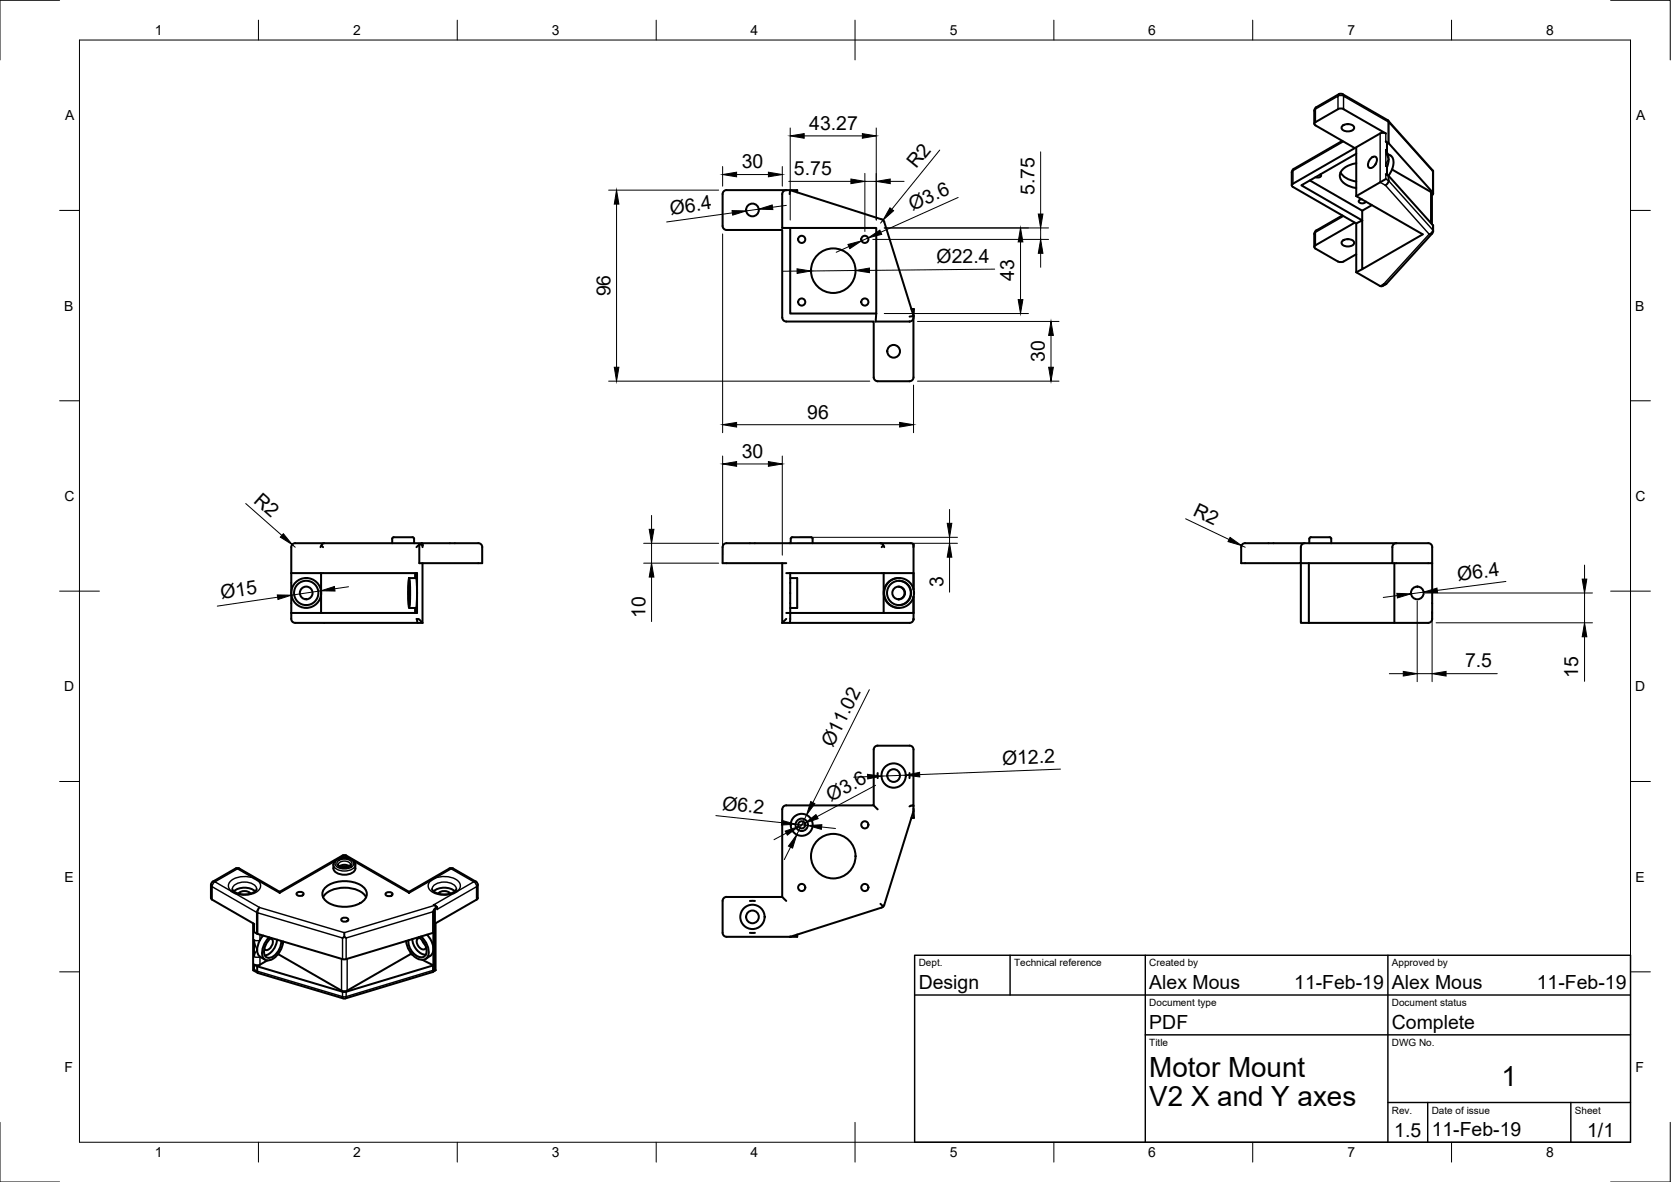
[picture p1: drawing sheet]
<svg xmlns="http://www.w3.org/2000/svg" width="420mm" height="297mm" viewBox="0 0 420 297" stroke-linecap="round" stroke-linejoin="round" font-family="sans-serif">
<!-- layer: Visible -->
<g fill="none" stroke="#000" stroke-width=".51">
<path d="M330.5 27.8v3.3M330.5 27.8l.1-.5 .4-.3 6.1-3.5 .5 .2 11.2 6.4M336.4 27.4l.7-.2 .7 .2M336.4 27.4l-5.6 3.3-.3 .2v.4l10.2 5.9-15.6 9M337.5 31.7a2.08 2.08 0 0 1 3 .3 1.38 1.38 0 0 1-1.8 1 .96 .96 0 0 1-1.1-.3 .96 .96 0 0 1-.1-1zM337.5 35.4l-12.4 7.2-.3 .7v3.3M337.8 27.4l10.6 6.1M338.8 31.2h.2M341 38.6l-13.8 8 15.3 8.8-1.5 .7v12.3M344.7 39.8a.82 .82 0 0 1 1.5 0 2.08 2.08 0 0 1-1.8 2.4 1.38 1.38 0 0 1 0-2.1zM347 33.5l.7-.1 .7 .1M347 33.5l-6 3.5v12.3"/>
<path d="M348.7 36l.1 2.3a4.5 4.5 0 0 1-.1 3.7v1.9M348.8 38.6l.8 .5M348.9 30.1l.2 .2M349 35.9l-.6-.3 .3 .4M349.1 35.9l11.2 12.4-.1 .6M349.1 30.4l11.2 12.5-.1 .1M349.6 39.1a3.2 3.2 0 0 1 .1 4.1l-.6 .9M181.7 56.8a1.01 1.01 0 0 0 1 1h14v22M197.7 47.8h1l23.4 7.6 7.6 24M197.7 47.8a1 1 0 0 0-1 1v8.5h23.6v21.5M197.7 47.8h-15a1.01 1.01 0 0 0-1 1v8M198.7 57.3v21.5h21.6"/>
<path d="M200.4 48.4v-.6h-1.7l-.2 1M325.1 46.2l-.3 .4 .3 .4 15.6 9-10.2 5.8v.5l.3 .2 5.6 3.2M329.4 45.3l13.1 7.6M332 43.8l.2 .2a.98 .98 0 0 1-1.4 .5M337.1 43.3a4.9 4.9 0 0 0 3.9 2.3M337.5 54.2l-6.7 3.9-.3 .7v3.3M341 49.3l16.7 9.6-15.2 8.8v-14.8M341 41a4.2 4.2 0 0 0-4.1 3.2 4.2 4.2 0 0 0 4.1 3.1M342.4 50.1l-.7 .3a.93 .93 0 0 0 .8 .8 .93 .93 0 0 0 .9-.6M345 51.5l-2.5 1.4M346 41.1l-.2 .3M348.4 45l-7.4 4.3"/>
<path d="M348.4 43.8l.7 .4M349.1 44.2v1.5l-.8 .9M349.1 44.2l11.1 12.3M350 42.6l9.8 5.6 .3 .4M360 48.6v7.7M360.1 58.7l-11.5 12.6-.7 .1M360.2 48.9l-.2 .2M360.3 56.5l.1 .3M360.3 42.9v5.7M360.3 56.8v1.2M360.4 58l-.3 .7M196.7 79.8a1.01 1.01 0 0 0 1 1h22v14a1.01 1.01 0 0 0 1 1h8a1.01 1.01 0 0 0 1-1v-14.8"/>
<path d="M220.3 78.8l-.1 2h8.5a1.08 1.08 0 0 0 1-1.4M229.2 77.6l.6 .1-.1 1.7M229.7 79.4l-1 .2M336.4 65.7l.7 .2 .7-.2M337.5 60.6a2.08 2.08 0 0 1 3 .3 1.38 1.38 0 0 1-1.8 1 .96 .96 0 0 1-1.1-.2 .96 .96 0 0 1-.1-1.1zM338.8 60.1h.2M341 68.4l6 3.5h.5l1-.5M341 63.9l-3.2 1.8M342.5 67.7l-1.5 .7M74.2 136.5h31.8M74.2 136.5a1.01 1.01 0 0 0-1 1v18a1 1 0 0 0 1 1h32M80.8 137.1l.4 .4"/>
<path d="M81.5 136.5l-.5 .3-.4 .7M98.6 136.5v-1.1a.95 .95 0 0 1 1.2-.4h3.1a.95 .95 0 0 1 1.2 .4v1.1M105.4 136.9l-.7 .6M105.4 136.9l.6-.2 .2 .4M106 136.5h14.2M106 136.5l.2 .2v.4M106.2 137.1v.4M120.3 136.5a1.01 1.01 0 0 1 1 1l-.1 4h-15.8v-4.6M182.7 136.5h46.3a.63 .63 0 0 1 .7 .3 .63 .63 0 0 1 0 .7M182.7 136.5a1.01 1.01 0 0 0-1 1v4h16M203.9 135h-3.9a.93 .93 0 0 0-1.2 .4v1.1M204 135l.3 .4v1.1"/>
<path d="M221.4 136.5l.4 .2 .3 .4M222.1 137.1l.2 .4M222.1 137.1l-.4 .4M229.7 137.2v11M313.1 136.5h46M313.1 136.5a1.01 1.01 0 0 0-1 1v4h15v-4a1.01 1.01 0 0 1 1-1M329.2 136.5v-1.1a.93 .93 0 0 1 1.2-.4h3.1a.97 .97 0 0 1 1.2 .4v1.1M351.1 136.5a1.01 1.01 0 0 0-1 1v4h-23v15h2M359.1 136.5a1.01 1.01 0 0 1 1 1v4M73.2 144h31.7v10h-31.7M80.7 144v10M102.9 145.3h1.7l.1 .1 .2 4.6-.3 2.8"/>
<path d="M102.9 152.8h1.7M102.9 146l.2 3-.2 3.1-.2-3.1zM102.9 145.3l.2 3.7-.2 3.8-.3-3.8zM104.4 144v1.3M104.4 152.8v1.2M104.7 155.5l.3 1M105 155.5l-.1 .2M105.3 155.5l.9 1M106.2 141.5v15M196.7 141.5v15M197.7 144h32M197.7 154h32"/>
<path d="M197.7 155.5l-1 1M198.7 144v11.7l-.2 .8M198.7 145.3h1.7v7.5h-1.7M222.2 144v10M225.9 147.4a1.6 1.6 0 0 1 1.5 1.6 1.6 1.6 0 0 1-1.5 1.6M226 152.8h.1M226 146a3.1 3.1 0 0 1 3 3 3.1 3.1 0 0 1-3 3.1M226.1 145.3a3.7 3.7 0 0 0-3.9 3.7 3.7 3.7 0 0 0 3.8 3.8M229.7 155.5v.2M229.7 155.7a.98 .98 0 0 1-1 .8h-32M229.7 149.9v5.8M329.1 141.5v15"/>
<path d="M350.1 141.5h10M350.6 141.5v15M360.1 141.5v14a1 1 0 0 1-1 1h-30M220.7 194.3v1.2M228.7 194.3v1.2M83.8 218.2v-.9a2.71 2.71 0 0 1 3.4-1.7l.9 .3a1.72 1.72 0 0 1 1.2 1.4v.9M83.8 218.2a2.44 2.44 0 0 0 2.8 1.6 2.44 2.44 0 0 0 2.8-1.6M85 217.3l.5 .5 .8 .2 1.4-.2 .4-.5M85.3 217.7a2.31 2.31 0 0 1 2.6 0M85.9 217.9l.7-.2 .8 .2M86.1 215l-15.8 9.1-10.3-5.9-.8 .1-5.9 3.4-.3 .7 .2 3.6 10.7 6.2M87.1 215l15.7 9.1"/>
<path d="M87.1 215l-.5-.1-.5 .1M219.7 202.4l1 1M229.7 202.4v-14a.97 .97 0 0 0-1-1h-8a1.01 1.01 0 0 0-1 1v14h-22a.97 .97 0 0 0-1 1v22h-14a.97 .97 0 0 0-1 1v8a1.01 1.01 0 0 0 1 1h17.7v-.5M229.7 202.4v1.5l-7.6 23.9M229.7 202.4l-1 .3M229.7 203.8l.1 1.7-.6 .1M58.2 224l.9 .5M58.4 223.4l.7 .8 2 .6 1.2-.1 1.2-.3 .8-.5 .2-.5M58.8 224a4.4 4.4 0 0 1 5.4 0M60 224.6a2.15 2.15 0 0 1 3 0M63.6 232v11.8l1.2 .7M63.9 220.7l.8 .5"/>
<path d="M63.9 234.3l.9 .4 21.6 6.4 22.6-6.7v8.2M66.2 235.1a5 5 0 0 0-1.3 4.8l.5 .6M67.7 235.5a5.1 5.1 0 0 0-1.6 5.1 1.65 1.65 0 0 0 2.6 .3l1.1-1 .8-1.2 .6-2.1M68 235.9a1.06 1.06 0 0 1 .4 1.7l-.5 .7a.94 .94 0 0 1-1.4 .2M68.2 235.7a4.3 4.3 0 0 0-1.6 4.4 1.61 1.61 0 0 0 2.7-.3l1.1-1.6 .3-1.8M69.7 236.1a4.4 4.4 0 0 1-3.1 4M70 239.7v.1M70 239.8h-.1M70.3 224.1v.3M74.6 224.4l.8-.3a.65 .65 0 0 1 .9 .7l-.9 .4a.65 .65 0 0 1-.8-.8zM81.2 225.5a6.2 6.2 0 0 1 6.4-2.4l.9 .2a4.9 4.9 0 0 1 3.6 2.2M82 222.9a8.2 8.2 0 0 1 9.3 0 2.31 2.31 0 0 1 .9 2.2 2.31 2.31 0 0 1-1.6 1.8 8.4 8.4 0 0 1-8.6-.5 2.17 2.17 0 0 1 0-3.5z"/>
<path d="M85.9 230.9l.8-.3a.65 .65 0 0 1 .8 .7l-.8 .3a.65 .65 0 0 1-.8-.7zM86.6 234.4v.1a.98 .98 0 0 1-.5 1.2M86.6 235.4l.4 .3M97 224.5l.8-.3a.65 .65 0 0 1 .9 .7l-.9 .3a.65 .65 0 0 1-.8-.7zM102.8 224.1l10.2-5.8 .5-.2 .5 .2 5.8 3.4 .3 .7v3.3l-.3 .4M102.8 224.1v.3M103.3 239.4v.3l-16 9.2-.7 .2-.7-.2-15.9-9.1M103.3 239.7l.4 .3M103.7 236a4.1 4.1 0 0 0 3.4 3.9M105.3 235.5a3.8 3.8 0 0 1 1.7 4.6 2.1 2.1 0 0 1-3.2-.7l-.9-1.6-.2-1.5M105.6 235.7l-.4 .1a1.52 1.52 0 0 0 .4 2.4 .9 .9 0 0 0 1.5-.1M105.9 235.3a4.8 4.8 0 0 1 1.7 5.1 1.87 1.87 0 0 1-2.9 .4 5.6 5.6 0 0 1-2.6-4.3"/>
<path d="M106.2 236.3l.7 1.2M107.4 234.9a4.3 4.3 0 0 1 1.1 5l-1.5 1.1M108.6 223.4l.4 .6 .7 .4 1.7 .4 1.1-.1 1.2-.3 .6-.4 .4-.6M109 227.4l.9 .6M109 224a4.4 4.4 0 0 1 5.4 0M109.3 220.7l-.9 .5M109.3 228.4l-.5 .7M109.3 228.4l.6-.4v.5M109.5 232v11.8M110.2 224.6a2.15 2.15 0 0 1 3 0M115 224l-.9 .5M119.8 226.1l-10.5 6v-3.7"/>
<path d="M188.6 234.4h1.2M188.6 226.4h1.2M196.7 225.4l1 1M198.7 235.4h.1M198.9 235.4h-.3M221.4 227.1l.7 .7-23.3 7.6M63.9 243.7l-.3 .1M63.9 242.4l.8 .4M64.7 242.8v1.4l.2 .3 21.6 6.4 22.2-6.6 .3-.3M65.4 240.5l1.3 .7M67.2 241.3l-2.1 1.3-1.1-.2M106.2 241.2l2.8 1.4"/>
<path d="M108.8 243.9l.2 .1M109 242.6l-22.3 6.7-22-6.5M109.1 243.8l-.1 .2M109.2 243.7l.3 .1M109.5 243.8l-.7 .5"/>
<circle cx="189.2" cy="52.8" r="1.6"/>
<circle cx="201.6" cy="60.2" r=".9"/>
<circle cx="201.6" cy="75.9" r=".9"/>
<circle cx="209.5" cy="68" r="5.6"/>
<circle cx="217.5" cy="60.2" r=".9"/>
<circle cx="217.5" cy="75.9" r=".9"/>
<circle cx="224.7" cy="88.3" r="1.6"/>
<circle cx="77" cy="149" r="3.8"/>
<circle cx="77" cy="149" r="1.6"/>
<circle cx="77" cy="149" r="3.1"/>
<circle cx="226" cy="149" r="1.6"/>
<circle cx="226.1" cy="149" r="3"/>
<circle cx="226.1" cy="149" r="3.8"/>
<circle cx="356.4" cy="149" r="1.6"/>
<circle cx="224.7" cy="194.9" r="3.1"/>
<circle cx="224.7" cy="194.9" r="1.6"/>
<circle cx="201.6" cy="207.3" r="1.56"/>
<circle cx="201.6" cy="207.3" r=".9"/>
<circle cx="201.6" cy="207.3" r="2.76"/>
<circle cx="209.5" cy="215.2" r="5.6"/>
<circle cx="217.5" cy="207.3" r=".9"/>
<circle cx="189.2" cy="230.4" r="3.1"/>
<circle cx="189.2" cy="230.4" r="1.6"/>
<circle cx="201.6" cy="223" r=".9"/>
<circle cx="217.5" cy="223" r=".9"/>
</g>
<!-- layer: Visible Narrow -->
<g fill="none" stroke="#000" stroke-width=".36">
<path d="M330.8 27.4l5.6-3.2v3.2M330.8 27.4v3.3M330.8 27.4l-.3 .4M331 26.9l-.2 .5M336.6 23.7l-.2 .4 .7-.1 .7 .1-.2-.4M337.8 27.4v-3.2l11.2 6.4v5.3M337.8 35.6l-12.7 7.3M347 33.5v12.3l1.3 .8 11 12.3-11.4 12.5-.9 .5M348.4 37.6l.4 1.7a1.14 1.14 0 0 1-.1 1.5l-.3 1M348.4 33.5v2.1M348.4 37.6v4.2M348.4 37.6l.3 .4"/>
<path d="M348.9 30.1l.3 .6-.1-.4M349.2 36.1v-5.3l11 12.2v5.4M325.1 42.9l-.3 .4M325.1 42.9v3.3M325.3 42.4l-.2 .5M330.8 58.4v3.2M330.8 58.4l-.3 .4M331 57.9l-.2 .5M337.8 54.3l-7 4.1M348.4 43.8v1.2l.7 .4 11.1 12.4v-1.3M348.4 41.7l.3 .5M359.7 48.2v7.8"/>
<path d="M360.4 58l-.1-.3a1.25 1.25 0 0 1-.9 1.1l.7-.1M59.2 218.3h.5M60.2 218.3h-.5M83.8 217.3a2.44 2.44 0 0 0 2.8 1.6 2.44 2.44 0 0 0 2.8-1.6M84.2 216.5l-13.9 7.9-5.6-3.2M84.5 216.3a3.3 3.3 0 0 1 4.4 .4 1.48 1.48 0 0 1-1.7 1.6l-.6 .1a2.1 2.1 0 0 1-2.4-1.4zM84.9 216.5a2.51 2.51 0 0 1 3.6 .3 1.71 1.71 0 0 1-2.4 1.3 1.1 1.1 0 0 1-1.1-.4 1.1 1.1 0 0 1-.1-1.2zM85 217.3a1.8 1.8 0 0 1 3.2 0M85.5 215.7l1.1-.6 1.1 .6M86.1 215h1M89 216.5l13.8 7.9 5.6-3.2M113 218.3h1"/>
<path d="M53.3 226.1v-3.3l11.2 6.5v5.3M53.5 221.5l.5 .1-.5 .5-.2 .7-.3-.4M54 221.6l5.7-3.3 4.2 2.4a5.7 5.7 0 0 0-6.2 1 1.55 1.55 0 0 0 .5 2.3zM58.4 223.4a3 3 0 0 1 3.8-1.7 2.34 2.34 0 0 1 2.3 1.7M63.9 236.2l.4 1.8a1.08 1.08 0 0 1-.1 1.5l-.3 .9zM63.9 232.2v2.1M64.8 221.2a1.68 1.68 0 0 1 .7 1.7 1.68 1.68 0 0 1-1.2 1.4 6.4 6.4 0 0 1-5.2 .2l6.2 3.6M64.8 234.7v-5.3l21.3 6.3v5.3M65 228.3l.3-.3-.5 1.4-.1-.1a.89 .89 0 0 1 .3-1zM65.4 234.9v1.3l-.7 .2-.7-.2M108.4 221.2a1.68 1.68 0 0 0-.7 1.7 1.68 1.68 0 0 0 1.1 1.4 6.4 6.4 0 0 0 5.3 .2l-5.1 2.9 .3 .1-22.7 6.9-21.3-6.3M108.6 223.4a3 3 0 0 1 3.8-1.7 2.34 2.34 0 0 1 2.4 1.7"/>
<path d="M108.8 234.4v-5.3l-21.8 6.6v5.3M109.2 228.5v15.2l-.1 .1v-15M109.3 220.7l4.2-2.4 5.6 3.3-4.1 2.4a1.68 1.68 0 0 0 .7-1.7 1.68 1.68 0 0 0-1.1-1.3 6.4 6.4 0 0 0-5.3-.3zM109.4 227.5l.3 .5M109.8 227.9l-.1 .1M119.1 221.6l.5 .5 .2 .7 .3-.4M119.6 221.5l-.5 .1M119.8 226.1v-3.3l-9.9 5.7M63.9 242.4v1.3l.8 .4 21.4 6.4M64 240.4l.7 .2 .7-.2v2M85.9 241v7.9M86.1 250.4l.2 .5"/>
<path d="M86.1 249.2v1.3M87 249.2v1.3M87 250.4l-.1 .5M87 250.4h-.9M87.3 241v7.9M108.8 242.6v1.3l-21.8 6.6"/>
</g>
<!-- layer: Border -->
<g fill="none" stroke="#000" stroke-width=".25">
<path d="M15 .1h-15v15M20 10.1h390v276.9h-390zM65 5.1v5M115 5.1v5M165 5.1v5M215 5.1v10M265 5.1v5M315 5.1v5M365 5.1v5M405 .1h15v15M15 52.9h5M410 52.9h5"/>
<path d="M15 100.7h5M410 100.7h5M15 148.6h10M405 148.6h10M15 196.4h5M410 196.4h5M15 244.2h5M410 244.2h5M0 282.1v14.9h15M65 287v5M115 287v5M165 287v5"/>
<path d="M215 282.1v9.9M265 287v5M315 287v5M365 287v5M420 282.1v14.9h-15"/>
</g>
<!-- layer: TitleBlock -->
<path d="M230 240.1h180v46.9h-180zM230 250h180M254 240.1v9.9M288 240.1v46.9M349 240.1v46.9M288 260.1h122M349 277.1h61M359 277.1v9.9M395 277.1v9.9" fill="none" stroke="#000" stroke-width=".36"/>
<!-- layer: Dimensions -->
<g fill="none" stroke="#000" stroke-width=".25">
<path d="M198.7 32.2v23.1M202.2 34.1h14.6M220.3 32.2v23.1M236.3 37.7l-12.1 14.9M261.7 38.2v15.6M153 47.8h27.7M155 51.3v41M181.7 41.9v4.9M181.7 58.8v49.9M184.1 53.5l-16.5 2.3M185.2 43.9h8M190.8 52.6l-3.2 .4"/>
<path d="M196.7 41.9v4.9M197.7 51.6l-3.5 .5M198.3 45.6h15.7M217.5 43.6v14.6M217.5 45.6h2.8M218.3 59.8l-1.7 .7M222 55.3l-.6 .8M222.3 57.3h41.4M223.8 45.6h3.5M240.9 49.6l-19.4 8.8M261.7 57.3v2.9M200.4 68.1l-3.5 .1"/>
<path d="M213.4 62l-3.2 1.4M215.1 68l-11.2 .1M219.5 60.2h44.2M222.3 78.8h36.3M250.1 67.6l-31.5 .4M256.6 60.8v14.5M261.7 63.7v3.5M153 95.8h65.7M229.7 96.8v11.9M230.7 80.8h35.6M230.7 95.8h35.6M264.3 84.3v8"/>
<path d="M181.7 114.6v24.9M185.2 106.7h41M185.2 116.6h8M196.7 114.6v24.9M61.8 126.5l9.1 8M73.5 136.9l.7 .6M161.8 136.5h18.9M163.8 129.5v3.5M163.8 136.5v5M200.5 136.5h40.2M201.2 135h39.5M238.8 128v3.5"/>
<path d="M238.8 135v1.5M298.1 130.4l10.9 5.2M312.2 137.1l.9 .4M69.8 150.1l-15.2 2.2M80.7 148.5l-7.4 1.1M87.6 147.5l-3.4 .5M161.8 141.5h18.9M163.8 145v11.2M238.8 140v8.8M351.3 149.7l-3.5 .4M356.3 151v20.3M357.9 148.8l-3.1 .4"/>
<path d="M358.3 149h42.1M360.1 153.6v17.7M361.1 156.5h39.3M378.7 146.1l-17.3 2.3M398.4 142v3.5M398.4 149v7.5M218.6 173.3l-14.2 28.4M349.3 169.3h3.5M356.3 169.3h3.8M363.6 169.3h12.9M398.4 160v11.2M218.1 195.2l-3.4 .1"/>
<path d="M220.2 197.3l-14.8 7.9M227.8 194.8l-6.1 .2M266.7 193.3l-35.5 1.4M180 205l16.6 1.7M197.7 209.4l-3.1 1.6M198.8 212.9l-1.6 3.1M200 207.1l3.1 .4M202.4 206.9l-1.6 .8M202.8 204.8l-2.5 4.9M206.6 207.8l3.5 .4"/>
</g>
<g fill="#000" stroke="#000" stroke-width=".25">
<path d="M198.7 34.1l3.5-.5v1.1zM216.8 33.6l3.5 .5-3.5 .6zM155 47.8l.6 3.5h-1.1zM184.1 52.9l3.5 .1-3.4 1.1zM181.7 43.9l3.5-.6v1.1zM193.2 43.3l3.5 .6-3.5 .5zM190.8 52.6l3.4-1.1 .1 1.2zM214 45l3.5 .6-3.5 .6zM218.3 59.8l2.9-2 .5 1.1zM223.8 52.2l.9 .8-2.7 2.3zM220.3 45.6l3.5-.6v1.2zM261.1 53.8h1.1l-.5 3.5z"/>
<path d="M200.4 67.5l3.5 .6-3.5 .6zM213.2 61.4l3.4-.9-2.9 2zM215.1 68l3.5-.6v1.1zM256.6 57.3l.6 3.5h-1.2zM256 75.3h1.2l-.6 3.5zM261.7 60.2l.5 3.5h-1.1zM154.5 92.3h1.1l-.6 3.5zM264.3 80.8l.6 3.5h-1.2zM263.7 92.3h1.2l-.6 3.5zM181.7 106.7l3.5-.5v1.1zM181.7 116.6l3.5-.6v1.2zM193.2 116l3.5 .6-3.5 .6z"/>
<path d="M226.2 106.2l3.5 .5-3.5 .6zM71.2 134.1l2.3 2.8-3-1.9zM163.2 133h1.2l-.6 3.5zM238.2 131.5h1.1l-.5 3.5zM309.3 135.1l2.9 2-3.4-1zM69.7 149.5l3.6 .1-3.4 1.1zM80.7 148.5l3.4-1.1 .1 1.1zM163.8 141.5l.6 3.5h-1.2zM238.8 136.5l.5 3.5h-1.1zM351.2 149.1l3.6 .1-3.4 1.1zM357.9 148.8l3.4-1 .2 1.1zM397.8 145.5h1.2l-.6 3.5z"/>
<path d="M352.8 168.7l3.5 .6-3.5 .6zM360.1 169.3l3.5-.6v1.2zM398.4 156.5l.6 3.5h-1.2zM218.1 194.6l3.6 .4-3.5 .8zM227.8 194.8l3.4-.7 .1 1.1zM196.6 206.2l3.4 .9-3.5 .2zM197.4 208.9l3.4-1.2-2.8 2.2zM200.3 209.7l-1 3.4-1.1-.5zM203.9 201.4l1 .6-2.1 2.8zM202.4 206.9l2.8-2.2 .5 1zM203.1 207.5l3.6-.3-.2 1.2z"/>
</g>
<g font-size="7">
<text x="289" y="270.6">Motor Mount</text>
<text x="377.5" y="273">1</text>
<text x="289" y="278.1">V2 X and Y axes</text>
</g>
<g font-size="4.9">
<text x="203.5" y="32.6">43.27</text>
<text x="186.5" y="42.3">30</text>
<text x="199.6" y="44">5.75</text>
<text x="230.4" y="42.6" transform="rotate(-51 230.4 42.6)">R2</text>
<text x="168.7" y="54" transform="rotate(-8 168.7 54)">Ø6.4</text>
<text x="229.4" y="53" transform="rotate(-24 229.4 53)">Ø3.6</text>
<text x="260.1" y="49" transform="rotate(-90 260.1 49)">5.75</text>
<text x="235.5" y="66.1" transform="rotate(-1 235.5 66.1)">Ø22.4</text>
<text x="255" y="70.7" transform="rotate(-90 255 70.7)">43</text>
<text x="153.5" y="74.5" transform="rotate(-90 153.5 74.5)">96</text>
<text x="262.7" y="91" transform="rotate(-90 262.7 91)">30</text>
<text x="203" y="105.2">96</text>
<text x="186.5" y="115">30</text>
<text x="63.6" y="126.2" transform="rotate(42 63.6 126.2)">R2</text>
<text x="299.8" y="129.5" transform="rotate(26 299.8 129.5)">R2</text>
<text x="237.2" y="147.5" transform="rotate(-90 237.2 147.5)">3</text>
<text x="366.7" y="146" transform="rotate(-7 366.7 146)">Ø6.4</text>
<text x="55.7" y="150.5" transform="rotate(-8 55.7 150.5)">Ø15</text>
<text x="162.3" y="155.2" transform="rotate(-90 162.3 155.2)">10</text>
<text x="368.4" y="167.7">7.5</text>
<text x="396.9" y="170.3" transform="rotate(-90 396.9 170.3)">15</text>
<text x="209.4" y="188" transform="rotate(-63 209.4 188)">Ø11.02</text>
<text x="252" y="192.2" transform="rotate(-2 252 192.2)">Ø12.2</text>
<text x="181.5" y="203.5" transform="rotate(6 181.5 203.5)">Ø6.2</text>
<text x="208.9" y="201.5" transform="rotate(-28 208.9 201.5)">Ø3.6</text>
<text x="231" y="248.5">Design</text>
<text x="289" y="248.5">Alex Mous</text>
<text x="325.4" y="248.5">11-Feb-19</text>
<text x="350" y="248.5">Alex Mous</text>
<text x="386.4" y="248.5">11-Feb-19</text>
<text x="289" y="258.6">PDF</text>
<text x="350" y="258.6">Complete</text>
<text x="350.6" y="285.7">1.5</text>
<text x="360" y="285.5">11-Feb-19</text>
<text x="399.1" y="285.7">1/1</text>
</g>
<g font-size="3.5">
<text x="39" y="8.8">1</text>
<text x="88.8" y="8.8">2</text>
<text x="138.8" y="8.8">3</text>
<text x="188.7" y="8.8">4</text>
<text x="238.8" y="8.8">5</text>
<text x="288.7" y="8.8">6</text>
<text x="338.8" y="8.8">7</text>
<text x="388.8" y="8.8">8</text>
<text x="16.4" y="30.2">A</text>
<text x="411.4" y="30.2">A</text>
<text x="16.2" y="78">B</text>
<text x="411.2" y="78">B</text>
<text x="16.2" y="125.9">C</text>
<text x="411.2" y="125.9">C</text>
<text x="16.2" y="173.7">D</text>
<text x="411.2" y="173.7">D</text>
<text x="16.2" y="221.6">E</text>
<text x="411.2" y="221.6">E</text>
<text x="16.2" y="269.4">F</text>
<text x="411.2" y="269.4">F</text>
<text x="39" y="290.8">1</text>
<text x="88.8" y="290.8">2</text>
<text x="138.8" y="290.8">3</text>
<text x="188.7" y="290.8">4</text>
<text x="238.8" y="290.8">5</text>
<text x="288.7" y="290.8">6</text>
<text x="338.8" y="290.8">7</text>
<text x="388.8" y="290.8">8</text>
</g>
<g font-size="2.5">
<text x="231" y="242.9">Dept.</text>
<text x="255" y="242.9">Technical reference</text>
<text x="289" y="242.9">Created by</text>
<text x="350" y="242.9">Approved by</text>
<text x="289" y="252.8">Document type</text>
<text x="350" y="252.8">Document status</text>
<text x="289" y="262.9">Title</text>
<text x="350" y="262.9">DWG No.</text>
<text x="350" y="279.9">Rev.</text>
<text x="360" y="279.9">Date of issue</text>
<text x="396" y="279.9">Sheet</text>
</g>
</svg>
